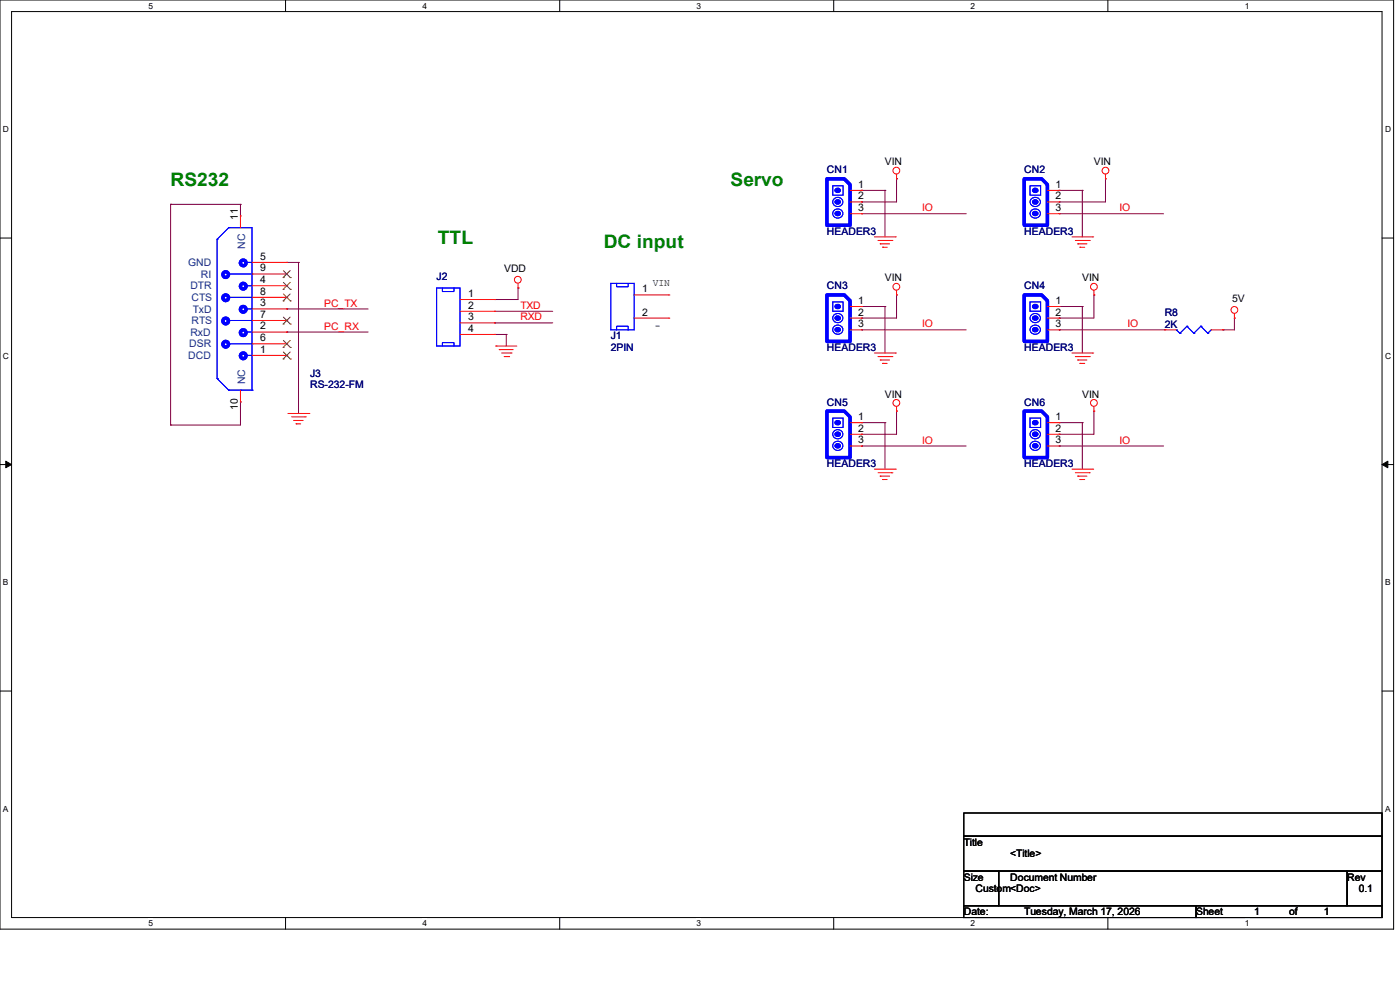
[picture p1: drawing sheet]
<svg xmlns="http://www.w3.org/2000/svg" width="297mm" height="210mm" viewBox="0 0 297 210" stroke-linecap="round" stroke-linejoin="round" font-family="sans-serif">
<path d="M0 0h295.7v197.1h-295.7zM2.5 2.5h290.7v192.1h-290.7z" fill="none" stroke="#000" stroke-width=".21"/>
<g fill="#fff">
<path d="M31.5 .3h1v1.9h-1z"/>
<path d="M31.5 194.9h1v2h-1z"/>
</g>
<path d="M60.6 0v2.5M60.6 194.6v2.5" fill="none" stroke="#000" stroke-width=".21"/>
<g fill="#fff">
<path d="M89.6 .3h1v1.9h-1z"/>
<path d="M89.6 194.9h1v2h-1z"/>
</g>
<path d="M118.7 0v2.5M118.7 194.6v2.5" fill="none" stroke="#000" stroke-width=".21"/>
<g fill="#fff">
<path d="M147.8 .3h1v1.9h-1z"/>
<path d="M147.8 194.9h1v2h-1z"/>
</g>
<path d="M176.9 0v2.5M176.9 194.6v2.5" fill="none" stroke="#000" stroke-width=".21"/>
<g fill="#fff">
<path d="M205.9 .3h1v1.9h-1z"/>
<path d="M205.9 194.9h1v2h-1z"/>
</g>
<path d="M235 0v2.5M235 194.6v2.5" fill="none" stroke="#000" stroke-width=".21"/>
<g fill="#fff">
<path d="M264.1 .3h.9v1.9h-.9z"/>
<path d="M264.1 194.9h.9v2h-.9z"/>
<path d="M.6 26.5h1.3v1.9h-1.3z"/>
<path d="M293.8 26.5h1.3v1.9h-1.3z"/>
<path d="M.6 74.5h1.3v2h-1.3z"/>
<path d="M293.8 74.5h1.3v2h-1.3z"/>
</g>
<path d="M0 50.5h2.5M293.2 50.5h2.5" fill="none" stroke="#000" stroke-width=".21"/>
<g fill="#fff">
<path d="M.6 122.6h1.2v1.9h-1.2z"/>
<path d="M293.8 122.6h1.2v1.9h-1.2z"/>
</g>
<path d="M0 98.6h2.5M293.2 98.6h2.5" fill="none" stroke="#000" stroke-width=".21"/>
<path d="M1.2 97.8l1.3 .8-1.3 .6zM293.2 98.6l1.2-.8v1.4z" fill="#000" stroke="#000" stroke-width=".21"/>
<g fill="#fff">
<path d="M.6 170.6h1.2v2h-1.2z"/>
<path d="M293.8 170.6h1.2v2h-1.2z"/>
</g>
<path d="M0 146.6h2.5M293.2 146.6h2.5M204.5 172.5h88.7v4.9h-88.7zM204.5 177.4h88.7v7.4h-88.7zM204.5 184.8h7.4v7.4h-7.4zM204.5 192.2h49.2v2.4h-49.2zM211.9 184.8h73.9v7.4h-73.9zM253.7 192.2h39.5v2.4h-39.5zM285.8 184.8h7.4v7.4h-7.4z" fill="none" stroke="#000" stroke-width=".21"/>
<g fill="none" stroke="#800040" stroke-width=".21">
<path d="M190.2 37.9h.1M190.2 37.9v4.9h-7.4M234.5 37.9h.1M234.5 37.9v4.9h-9.8M36.2 43.3h.1M36.2 43.3v46.9M36.2 43.3h14.8M51 43.3h.1M51 43.3v2.5M60.8 55.7h.1M60.8 55.7h2.5M63.3 55.7h.1"/>
<path d="M63.3 55.7v32M182.8 42.8h.1M182.8 40.4h.1M182.8 45.3h.1M182.8 40.4h4.9M182.8 45.3h22.2M187.7 40.4h.1M187.7 40.4v9.8M224.7 42.8h.1M224.7 40.4h.1M224.7 45.3h.1M224.7 40.4h4.9"/>
<path d="M224.7 45.3h22.1M229.6 40.4h.1M229.6 40.4v9.8M60.8 65.5h.1M60.8 70.4h.1M60.8 65.5h17.3M60.8 70.4h17.3M104.9 63.5h.1M104.9 68.5h.1M104.9 71h.1M104.9 66h.1M104.9 68.5h12.4"/>
<path d="M104.9 71h2.5M104.9 66h12.4M107.4 71h.1M107.4 71v2.4M109.9 61.1h.1M109.9 61.1v2.4h-5M182.8 67.5h.1M182.8 65h.1M182.8 70h.1M182.8 65h4.9M182.8 70h22.2M187.7 65h.1"/>
<path d="M187.7 65v9.9M190.2 62.6h.1M190.2 62.6v4.9h-7.4M224.7 67.5h.1M224.7 65h.1M224.7 70h.1M224.7 65h4.9M224.7 70h22.4M229.6 65h.1M229.6 65v9.9M232.1 62.6h.1M232.1 62.6v4.9h-7.4"/>
<path d="M259.4 70h.1M261.9 67.5h.1M261.9 67.5v2.5h-2.5M36.2 90.2h.1M51 85.3h.1M51 85.3v4.9h-14.8M182.8 92.1h.1M182.8 89.7h.1M182.8 94.6h.1M182.8 89.7h4.9M182.8 94.6h22.2M187.7 89.7h.1"/>
<path d="M187.7 89.7v9.8M190.2 87.2h.1M190.2 87.2v4.9h-7.4M224.7 92.1h.1M224.7 89.7h.1M224.7 94.6h.1M224.7 89.7h4.9M224.7 94.6h22.1M229.6 89.7h.1M229.6 89.7v9.8M232.1 87.2h.1M232.1 87.2v4.9h-7.4"/>
</g>
<g fill="none" stroke="#f00" stroke-width=".21">
<path d="M190.2 37.9h.1M190.2 37v.9M234.5 37.9h.1M234.5 37v.9M51 45.8h.1M51 45.8v2.5M53.5 55.7h7.3M53.5 58.1h7.3M60.8 55.7h.1M60.8 58.1h.1M180.3 40.4h2.5M180.3 42.8h2.5"/>
<path d="M180.3 45.3h2.5M182.8 40.4h.1M182.8 42.8h.1M182.8 45.3h.1M185.5 50.2h4.4M186.3 51h2.9M186.7 51.7h.1M186.7 51.7h2M187.2 52.5h.1M187.2 52.5h1M189.2 51h.1M189.9 50.2h.1"/>
<path d="M222.2 40.4h2.5M222.2 42.8h2.5M222.2 45.3h2.5M224.7 40.4h.1M224.7 42.8h.1M224.7 45.3h.1M227.4 50.2h4.4M228.1 51h3M228.6 51.7h.1M228.6 51.7h2M229.1 52.5h.1M229.1 52.5h1"/>
<path d="M231.1 51h.1M231.8 50.2h.1M53.5 75.4h7.3M53.5 70.4h7.3M53.5 65.5h7.3M53.5 60.6h7.3M53.5 72.9h7.3M53.5 68h7.3M53.5 63.1h7.3M60.8 75.4h.1M60.8 70.4h.1M60.8 65.5h.1"/>
<path d="M60.8 60.6h.1M60.8 72.9h.1M60.8 68h.1M60.8 63.1h.1M97.6 63.5h7.3M97.6 66h7.3M97.6 68.5h7.3M97.6 71h7.3M104.9 63.5h.1M104.9 66h.1M104.9 68.5h.1M104.9 71h.1"/>
<path d="M105.2 73.4h.1M105.2 73.4h4.4M105.9 74.2h.1M105.9 74.2h3M106.4 74.9h2M106.9 75.6h1M107.9 75.6h.1M108.4 74.9h.1M109.9 61.1h.1M109.9 60.1v1M134.5 67.5h7.4M134.5 62.6h7.4"/>
<path d="M141.9 62.6h.1M141.9 67.5h.1M180.3 70h2.5M180.3 65h2.5M180.3 67.5h2.5M182.8 65h.1M182.8 67.5h.1M182.8 70h.1M185.5 74.9h4.4M186.3 75.6h2.9M186.7 76.4h.1M186.7 76.4h2"/>
<path d="M187.2 77.1h.1M187.2 77.1h1M189.2 75.6h.1M189.9 74.9h.1M190.2 62.6h.1M190.2 61.6v1M222.2 70h2.5M222.2 65h2.5M222.2 67.5h2.5M224.7 65h.1M224.7 67.5h.1M224.7 70h.1"/>
<path d="M227.4 74.9h4.4M228.1 75.6h3M228.6 76.4h.1M228.6 76.4h2M229.1 77.1h.1M229.1 77.1h1M231.1 75.6h.1M231.8 74.9h.1M232.1 62.6h.1M232.1 61.6v1M247.1 70h.1M247.1 70h2.5"/>
<path d="M257 70h2.4M259.4 70h.1M261.9 67.5h.1M261.9 66.5v1M51 85.3h.1M51 82.8v2.5M61.1 87.7h4.4M61.8 88.4h3M62.3 89.2h.1M62.3 89.2h2M62.8 89.9h.1M62.8 89.9h1"/>
<path d="M64.8 88.4h.1M65.5 87.7h.1M180.3 89.7h2.5M180.3 92.1h2.5M180.3 94.6h2.5M182.8 89.7h.1M182.8 92.1h.1M182.8 94.6h.1M185.5 99.5h4.4M189.9 99.5h.1M190.2 87.2h.1M190.2 86.2v1"/>
<path d="M222.2 89.7h2.5M222.2 92.1h2.5M222.2 94.6h2.5M224.7 89.7h.1M224.7 92.1h.1M224.7 94.6h.1M227.4 99.5h4.4M231.8 99.5h.1M232.1 87.2h.1M232.1 86.2v1M186.3 100.3h2.9M186.7 101h.1"/>
<path d="M186.7 101h2M187.2 101.7h.1M187.2 101.7h1M189.2 100.3h.1M228.1 100.3h3M228.6 101h.1M228.6 101h2M229.1 101.7h.1M229.1 101.7h1M231.1 100.3h.1"/>
<circle cx="190.2" cy="36.2" r=".72"/>
<circle cx="234.5" cy="36.2" r=".72"/>
<circle cx="109.9" cy="59.4" r=".72"/>
<circle cx="190.2" cy="60.8" r=".72"/>
<circle cx="232.1" cy="60.8" r=".72"/>
<circle cx="261.9" cy="65.7" r=".72"/>
<circle cx="190.2" cy="85.5" r=".72"/>
<circle cx="232.1" cy="85.5" r=".72"/>
</g>
<g fill="none" stroke="#00f" stroke-width=".21">
<path d="M176.7 39.4h2.2v2h-2.2zM180.3 39.2v8.6M218.5 39.4h2.3v2h-2.3zM222.2 39.2v8.6M46.1 50.8h.1M46.1 50.8v29.5M48.5 48.3h.1M48.5 58.1h5M48.5 48.3h5v34.5M48.5 48.3l-2.4 2.5M52.2 55.7h.1M52.2 55.7h1.3"/>
<path d="M53.5 58.1h.1M218.7 42.3a1.04 1.04 0 0 1 1.6-.2 1.04 1.04 0 0 1 0 1.5 1.04 1.04 0 0 1-1.4 0 1.04 1.04 0 0 1-.2-1.3zM218.7 44.7a1.04 1.04 0 0 1 1.6-.2 1.04 1.04 0 0 1 0 1.6 1.04 1.04 0 0 1-1.4-.1 1.04 1.04 0 0 1-.2-1.3zM48.5 63.1h5M48.5 68h5M48.5 72.9h5M52.2 70.4h.1M52.2 65.5h.1M52.2 60.6h.1M52.2 75.4h.1M52.2 70.4h1.3M52.2 65.5h1.3"/>
<path d="M52.2 60.6h1.3M52.2 75.4h1.3M53.5 63.1h.1M53.5 68h.1M53.5 72.9h.1M92.6 61.1h5v12.3h-5zM93.9 61.1v.7h2.4v-.7M93.9 73.4v-.7h2.4v.7M129.6 60.1h4.9v9.9h-4.9zM130.8 70v-.8h2.5v.8M130.8 60.1v.7h2.5v-.7M176.7 64.1h2.2v1.9h-2.2z"/>
<path d="M180.3 63.8v8.6M218.5 64.1h2.3v1.9h-2.3zM218.7 66.9a1.04 1.04 0 0 1 1.6-.2 1.04 1.04 0 0 1 0 1.6 1.04 1.04 0 0 1-1.4-.1 1.04 1.04 0 0 1-.2-1.3zM218.7 69.4a1.04 1.04 0 0 1 1.6-.2 1.04 1.04 0 0 1 0 1.5 1.04 1.04 0 0 1-1.4 0 1.04 1.04 0 0 1-.2-1.3zM222.2 63.8v8.6M249.6 70h.1M249.6 70l.7 .7M250.3 70.7h.1M251.8 69.2h.1M251.8 69.2l1.5 1.5M251.8 69.2l-1.5 1.5M253.3 70.7h.1"/>
<path d="M254.8 69.2h.1M254.8 69.2l1.4 1.5M254.8 69.2l-1.5 1.5M256.2 70.7h.1M257 70l-.8 .7M46.1 80.3h.1M46.1 80.3l2.4 2.5M48.5 82.8h.1M48.5 82.8h5M51 82.8h.1M53.5 82.8h.1M176.7 88.7h2.2v2h-2.2z"/>
<path d="M180.3 88.4v8.7M218.5 88.7h2.3v2h-2.3zM218.7 91.5a1.04 1.04 0 0 1 1.6-.2 1.04 1.04 0 0 1 0 1.6 1.04 1.04 0 0 1-1.4 0 1.04 1.04 0 0 1-.2-1.4zM218.7 94a1.04 1.04 0 0 1 1.6-.2 1.04 1.04 0 0 1 0 1.6 1.04 1.04 0 0 1-1.4-.1 1.04 1.04 0 0 1-.2-1.3zM222.2 88.4v8.7"/>
<circle cx="177.8" cy="42.9" r="1.03"/>
<circle cx="177.8" cy="45.3" r="1.03"/>
<circle cx="177.8" cy="67.5" r="1.03"/>
<circle cx="177.8" cy="70" r="1.03"/>
<circle cx="177.8" cy="94.6" r="1.03"/>
<circle cx="177.8" cy="92.1" r="1.03"/>
</g>
<g fill="#00f" stroke="#00f" stroke-width=".21">
<path d="M177.2 40.2a.57 .57 0 0 1 .7-.3 .57 .57 0 0 1 .3 .7 .57 .57 0 0 1-.7 .2 .57 .57 0 0 1-.3-.6z" fill-rule="evenodd"/>
<path d="M177.2 42.6a.57 .57 0 0 1 .7-.2 .57 .57 0 0 1 .3 .7 .57 .57 0 0 1-.7 .2 .57 .57 0 0 1-.3-.7z" fill-rule="evenodd"/>
<path d="M177.2 45.1a.57 .57 0 0 1 .7-.3 .57 .57 0 0 1 .3 .7 .57 .57 0 0 1-.7 .3 .57 .57 0 0 1-.3-.7z" fill-rule="evenodd"/>
<path d="M177.2 40.2a.57 .57 0 0 1 .7-.3 .57 .57 0 0 1 .3 .7 .57 .57 0 0 1-.7 .2 .57 .57 0 0 1-.3-.6z" fill-rule="evenodd"/>
<path d="M177.2 42.6a.57 .57 0 0 1 .7-.2 .57 .57 0 0 1 .3 .7 .57 .57 0 0 1-.7 .2 .57 .57 0 0 1-.3-.7z" fill-rule="evenodd"/>
<path d="M177.2 45.1a.57 .57 0 0 1 .7-.3 .57 .57 0 0 1 .3 .7 .57 .57 0 0 1-.7 .3 .57 .57 0 0 1-.3-.7z" fill-rule="evenodd"/>
<path d="M219.1 40.2a.57 .57 0 0 1 .7-.3 .57 .57 0 0 1 .3 .7 .57 .57 0 0 1-.7 .2 .57 .57 0 0 1-.3-.6z" fill-rule="evenodd"/>
<path d="M219.1 42.6a.57 .57 0 0 1 .7-.2 .57 .57 0 0 1 .3 .7 .57 .57 0 0 1-.7 .2 .57 .57 0 0 1-.3-.7z" fill-rule="evenodd"/>
<path d="M219.1 45.1a.57 .57 0 0 1 .7-.3 .57 .57 0 0 1 .3 .7 .57 .57 0 0 1-.7 .3 .57 .57 0 0 1-.3-.7z" fill-rule="evenodd"/>
<path d="M219.1 40.2a.57 .57 0 0 1 .7-.3 .57 .57 0 0 1 .3 .7 .57 .57 0 0 1-.7 .2 .57 .57 0 0 1-.3-.6z" fill-rule="evenodd"/>
<path d="M219.1 42.6a.57 .57 0 0 1 .7-.2 .57 .57 0 0 1 .3 .7 .57 .57 0 0 1-.7 .2 .57 .57 0 0 1-.3-.7z" fill-rule="evenodd"/>
<path d="M219.1 45.1a.57 .57 0 0 1 .7-.3 .57 .57 0 0 1 .3 .7 .57 .57 0 0 1-.7 .3 .57 .57 0 0 1-.3-.7z" fill-rule="evenodd"/>
<path d="M177.2 64.8a.57 .57 0 0 1 .7-.2 .57 .57 0 0 1 .3 .7 .57 .57 0 0 1-.7 .2 .57 .57 0 0 1-.3-.7z" fill-rule="evenodd"/>
<path d="M177.2 67.2a.57 .57 0 0 1 .7-.2 .57 .57 0 0 1 .3 .7 .57 .57 0 0 1-.7 .2 .57 .57 0 0 1-.3-.7z" fill-rule="evenodd"/>
<path d="M177.2 69.7a.57 .57 0 0 1 .7-.2 .57 .57 0 0 1 .3 .7 .57 .57 0 0 1-.7 .2 .57 .57 0 0 1-.3-.7z" fill-rule="evenodd"/>
<path d="M177.2 64.8a.57 .57 0 0 1 .7-.2 .57 .57 0 0 1 .3 .7 .57 .57 0 0 1-.7 .2 .57 .57 0 0 1-.3-.7z" fill-rule="evenodd"/>
<path d="M177.2 67.2a.57 .57 0 0 1 .7-.2 .57 .57 0 0 1 .3 .7 .57 .57 0 0 1-.7 .2 .57 .57 0 0 1-.3-.7z" fill-rule="evenodd"/>
<path d="M177.2 69.7a.57 .57 0 0 1 .7-.2 .57 .57 0 0 1 .3 .7 .57 .57 0 0 1-.7 .2 .57 .57 0 0 1-.3-.7z" fill-rule="evenodd"/>
<path d="M177.2 89.4a.57 .57 0 0 1 .7-.2 .57 .57 0 0 1 .3 .7 .57 .57 0 0 1-.7 .2 .57 .57 0 0 1-.3-.7z" fill-rule="evenodd"/>
<path d="M177.2 91.9a.57 .57 0 0 1 .7-.2 .57 .57 0 0 1 .3 .7 .57 .57 0 0 1-.7 .2 .57 .57 0 0 1-.3-.7z" fill-rule="evenodd"/>
<path d="M177.2 94.3a.57 .57 0 0 1 .7-.2 .57 .57 0 0 1 .3 .7 .57 .57 0 0 1-.7 .2 .57 .57 0 0 1-.3-.7z" fill-rule="evenodd"/>
<path d="M177.2 89.4a.57 .57 0 0 1 .7-.2 .57 .57 0 0 1 .3 .7 .57 .57 0 0 1-.7 .2 .57 .57 0 0 1-.3-.7z" fill-rule="evenodd"/>
<path d="M177.2 91.9a.57 .57 0 0 1 .7-.2 .57 .57 0 0 1 .3 .7 .57 .57 0 0 1-.7 .2 .57 .57 0 0 1-.3-.7z" fill-rule="evenodd"/>
<path d="M177.2 94.3a.57 .57 0 0 1 .7-.2 .57 .57 0 0 1 .3 .7 .57 .57 0 0 1-.7 .2 .57 .57 0 0 1-.3-.7z" fill-rule="evenodd"/>
<path d="M219.1 89.4a.57 .57 0 0 1 .7-.2 .57 .57 0 0 1 .3 .7 .57 .57 0 0 1-.7 .2 .57 .57 0 0 1-.3-.7z" fill-rule="evenodd"/>
<path d="M219.1 91.9a.57 .57 0 0 1 .7-.2 .57 .57 0 0 1 .3 .7 .57 .57 0 0 1-.7 .2 .57 .57 0 0 1-.3-.7z" fill-rule="evenodd"/>
<path d="M219.1 94.3a.57 .57 0 0 1 .7-.2 .57 .57 0 0 1 .3 .7 .57 .57 0 0 1-.7 .2 .57 .57 0 0 1-.3-.7z" fill-rule="evenodd"/>
<path d="M219.1 89.4a.57 .57 0 0 1 .7-.2 .57 .57 0 0 1 .3 .7 .57 .57 0 0 1-.7 .2 .57 .57 0 0 1-.3-.7z" fill-rule="evenodd"/>
<path d="M219.1 91.9a.57 .57 0 0 1 .7-.2 .57 .57 0 0 1 .3 .7 .57 .57 0 0 1-.7 .2 .57 .57 0 0 1-.3-.7z" fill-rule="evenodd"/>
<path d="M219.1 94.3a.57 .57 0 0 1 .7-.2 .57 .57 0 0 1 .3 .7 .57 .57 0 0 1-.7 .2 .57 .57 0 0 1-.3-.7z" fill-rule="evenodd"/>
<path d="M219.1 64.8a.57 .57 0 0 1 .7-.2 .57 .57 0 0 1 .3 .7 .57 .57 0 0 1-.7 .2 .57 .57 0 0 1-.3-.7z" fill-rule="evenodd"/>
<path d="M219.1 67.2a.57 .57 0 0 1 .7-.2 .57 .57 0 0 1 .3 .7 .57 .57 0 0 1-.7 .2 .57 .57 0 0 1-.3-.7z" fill-rule="evenodd"/>
<path d="M219.1 69.7a.57 .57 0 0 1 .7-.2 .57 .57 0 0 1 .3 .7 .57 .57 0 0 1-.7 .2 .57 .57 0 0 1-.3-.7z" fill-rule="evenodd"/>
<path d="M219.1 64.8a.57 .57 0 0 1 .7-.2 .57 .57 0 0 1 .3 .7 .57 .57 0 0 1-.7 .2 .57 .57 0 0 1-.3-.7z" fill-rule="evenodd"/>
<path d="M219.1 67.2a.57 .57 0 0 1 .7-.2 .57 .57 0 0 1 .3 .7 .57 .57 0 0 1-.7 .2 .57 .57 0 0 1-.3-.7z" fill-rule="evenodd"/>
<path d="M219.1 69.7a.57 .57 0 0 1 .7-.2 .57 .57 0 0 1 .3 .7 .57 .57 0 0 1-.7 .2 .57 .57 0 0 1-.3-.7z" fill-rule="evenodd"/>
</g>
<g fill="none" stroke="#00f" stroke-width=".72">
<path d="M175.4 37.9h3.7l1.2 1.3v8.6h-4.9zM217.3 37.9h3.7l1.2 1.3v8.6h-4.9zM175.4 62.6h3.7l1.2 1.2v8.6h-4.9zM217.3 62.6h3.7l1.2 1.2v8.6h-4.9zM175.4 87.2h3.7l1.2 1.2v8.7h-4.9zM217.3 87.2h3.7l1.2 1.2v8.7h-4.9z"/>
<circle cx="47.9" cy="58.3" r=".59"/>
<circle cx="51.6" cy="55.8" r=".59"/>
<circle cx="47.9" cy="73" r=".59"/>
<circle cx="47.9" cy="63.2" r=".59"/>
<circle cx="47.9" cy="68.1" r=".59"/>
<circle cx="51.6" cy="70.6" r=".59"/>
<circle cx="51.6" cy="60.7" r=".59"/>
<circle cx="51.6" cy="65.6" r=".59"/>
<circle cx="51.6" cy="75.5" r=".59"/>
</g>
<g fill="none" stroke="#804000" stroke-width=".21">
<path d="M60.1 58.9h.1M60.1 59.9l1.5 1.5M60.1 57.4l1.5 1.5M61.6 59.9l-1.5 1.5M61.6 57.4l-1.5 1.5M61.6 58.9h.1M60.1 76.2h.1M60.1 61.4h.1M60.1 73.7h.1M60.1 68.7h.1M60.1 63.8h.1M60.1 74.7l1.5 1.5"/>
<path d="M60.1 72.2l1.5 1.5M60.1 67.3l1.5 1.4M60.1 62.4l1.5 1.4M61.6 74.7l-1.5 1.5M61.6 72.2l-1.5 1.5M61.6 67.3l-1.5 1.4M61.6 62.4l-1.5 1.4M61.6 76.2h.1M61.6 61.4h.1M61.6 73.7h.1M61.6 68.7h.1M61.6 63.8h.1"/>
</g>
<g font-size="3.9" fill="#008000">
<text x="36.2" y="39.4">RS232</text>
<text x="155" y="39.4">Servo</text>
<text x="92.9" y="51.7">TTL</text>
<text x="128.1" y="52.7">DC input</text>
</g>
<g font-size="2.2">
<text x="187.7" y="35.1">VIN</text>
<text x="232.1" y="35.1">VIN</text>
<text x="182.1" y="39.8">1</text>
<text x="223.9" y="39.8">1</text>
<text x="50.5" y="46.6" transform="rotate(-90 50.5 46.6)">11</text>
<text x="182.1" y="42.3">2</text>
<text x="182.1" y="44.8">3</text>
<text x="223.9" y="42.3">2</text>
<text x="223.9" y="44.8">3</text>
<text x="55.2" y="55.1">5</text>
<text x="55.2" y="57.6">9</text>
<text x="106.9" y="57.7">VDD</text>
<text x="187.7" y="59.7">VIN</text>
<text x="229.6" y="59.7">VIN</text>
<text x="55.2" y="65">3</text>
<text x="55.2" y="60.1">4</text>
<text x="55.2" y="62.5">8</text>
<text x="99.3" y="63">1</text>
<text x="99.3" y="65.5">2</text>
<text x="136.3" y="62">1</text>
<text x="138.5" y="60.7">VIN</text>
<text x="182.1" y="64.5">1</text>
<text x="223.9" y="64.5">1</text>
<text x="261.4" y="64.1">5V</text>
<text x="55.2" y="69.9">2</text>
<text x="55.2" y="67.4">7</text>
<text x="99.3" y="67.9">3</text>
<text x="99.3" y="70.4">4</text>
<text x="136.3" y="66.9">2</text>
<text x="138.9" y="69.8">-</text>
<text x="182.1" y="66.9">2</text>
<text x="182.1" y="69.4">3</text>
<text x="223.9" y="66.9">2</text>
<text x="223.9" y="69.4">3</text>
<text x="55.2" y="74.8">1</text>
<text x="55.2" y="72.4">6</text>
<text x="50.5" y="87" transform="rotate(-90 50.5 87)">10</text>
<text x="182.1" y="89.1">1</text>
<text x="187.7" y="84.3">VIN</text>
<text x="223.9" y="89.1">1</text>
<text x="229.6" y="84.3">VIN</text>
<text x="182.1" y="91.6">2</text>
<text x="182.1" y="94.1">3</text>
<text x="223.9" y="91.6">2</text>
<text x="223.9" y="94.1">3</text>
<text x="204.5" y="179.4">Title</text>
<text x="214.3" y="181.9">&lt;Title&gt;</text>
<text x="204.5" y="186.8">Size</text>
<text x="207" y="189.3">Custom&lt;Doc&gt;</text>
<text x="214.3" y="186.8">Document Number</text>
<text x="285.8" y="186.8">Rev</text>
<text x="288.2" y="189.3">0.1</text>
<text x="204.5" y="194.2">Date:</text>
<text x="217.3" y="194.2">Tuesday, March 17, 2026</text>
<text x="253.7" y="194.2">Sheet</text>
<text x="266.1" y="194.2">1</text>
<text x="273.5" y="194.2">of</text>
<text x="280.9" y="194.2">1</text>
</g>
<g font-size="2.2" fill="#000080">
<text x="175.4" y="36.7">CN1</text>
<text x="217.3" y="36.7">CN2</text>
<text x="175.4" y="49.8">HEADER3</text>
<text x="217.3" y="49.8">HEADER3</text>
<text x="92.6" y="59.4">J2</text>
<text x="175.4" y="61.4">CN3</text>
<text x="217.3" y="61.4">CN4</text>
<text x="247.1" y="67.1">R8</text>
<text x="247.1" y="69.5">2K</text>
<text x="129.6" y="72">J1</text>
<text x="129.6" y="74.5">2PIN</text>
<text x="175.4" y="74.5">HEADER3</text>
<text x="217.3" y="74.5">HEADER3</text>
<text x="65.8" y="79.9">J3</text>
<text x="65.8" y="82.3">RS-232-FM</text>
<text x="175.4" y="86">CN5</text>
<text x="217.3" y="86">CN6</text>
<text x="175.4" y="99.1">HEADER3</text>
<text x="217.3" y="99.1">HEADER3</text>
</g>
<g font-size="2.2" fill="#f00">
<text x="195.6" y="44.8">IO</text>
<text x="237.5" y="44.8">IO</text>
<text x="68.7" y="65">PC_TX</text>
<text x="110.4" y="65.5">TXD</text>
<text x="68.7" y="69.9">PC_RX</text>
<text x="110.4" y="68">RXD</text>
<text x="195.6" y="69.5">IO</text>
<text x="239.2" y="69.5">IO</text>
<text x="195.6" y="94.1">IO</text>
<text x="237.5" y="94.1">IO</text>
</g>
<g font-size="2.2" fill="#004080">
<text x="52" y="52.7" transform="rotate(-90 52 52.7)">NC</text>
<text x="39.9" y="56.5">GND</text>
<text x="42.6" y="58.9">RI</text>
<text x="40.4" y="61.4">DTR</text>
<text x="40.6" y="63.9">CTS</text>
<text x="40.4" y="71.2">RxD</text>
<text x="40.6" y="68.8">RTS</text>
<text x="40.9" y="66.3">TxD</text>
<text x="39.9" y="76.2">DCD</text>
<text x="40.1" y="73.7">DSR</text>
<text x="52" y="81.5" transform="rotate(-90 52 81.5)">NC</text>
</g>
<g font-size="1.8">
<text x="31.5" y="1.9">5</text>
<text x="89.6" y="1.9">4</text>
<text x="147.8" y="1.9">3</text>
<text x="205.9" y="1.9">2</text>
<text x="264.1" y="1.9">1</text>
<text x=".6" y="28.1">D</text>
<text x="293.8" y="28.1">D</text>
<text x=".6" y="76.1">C</text>
<text x="293.8" y="76.1">C</text>
<text x=".6" y="124.2">B</text>
<text x="293.8" y="124.2">B</text>
<text x=".6" y="172.2">A</text>
<text x="293.8" y="172.2">A</text>
<text x="31.5" y="196.5">5</text>
<text x="89.6" y="196.5">4</text>
<text x="147.8" y="196.5">3</text>
<text x="205.9" y="196.5">2</text>
<text x="264.1" y="196.5">1</text>
</g>
</svg>
